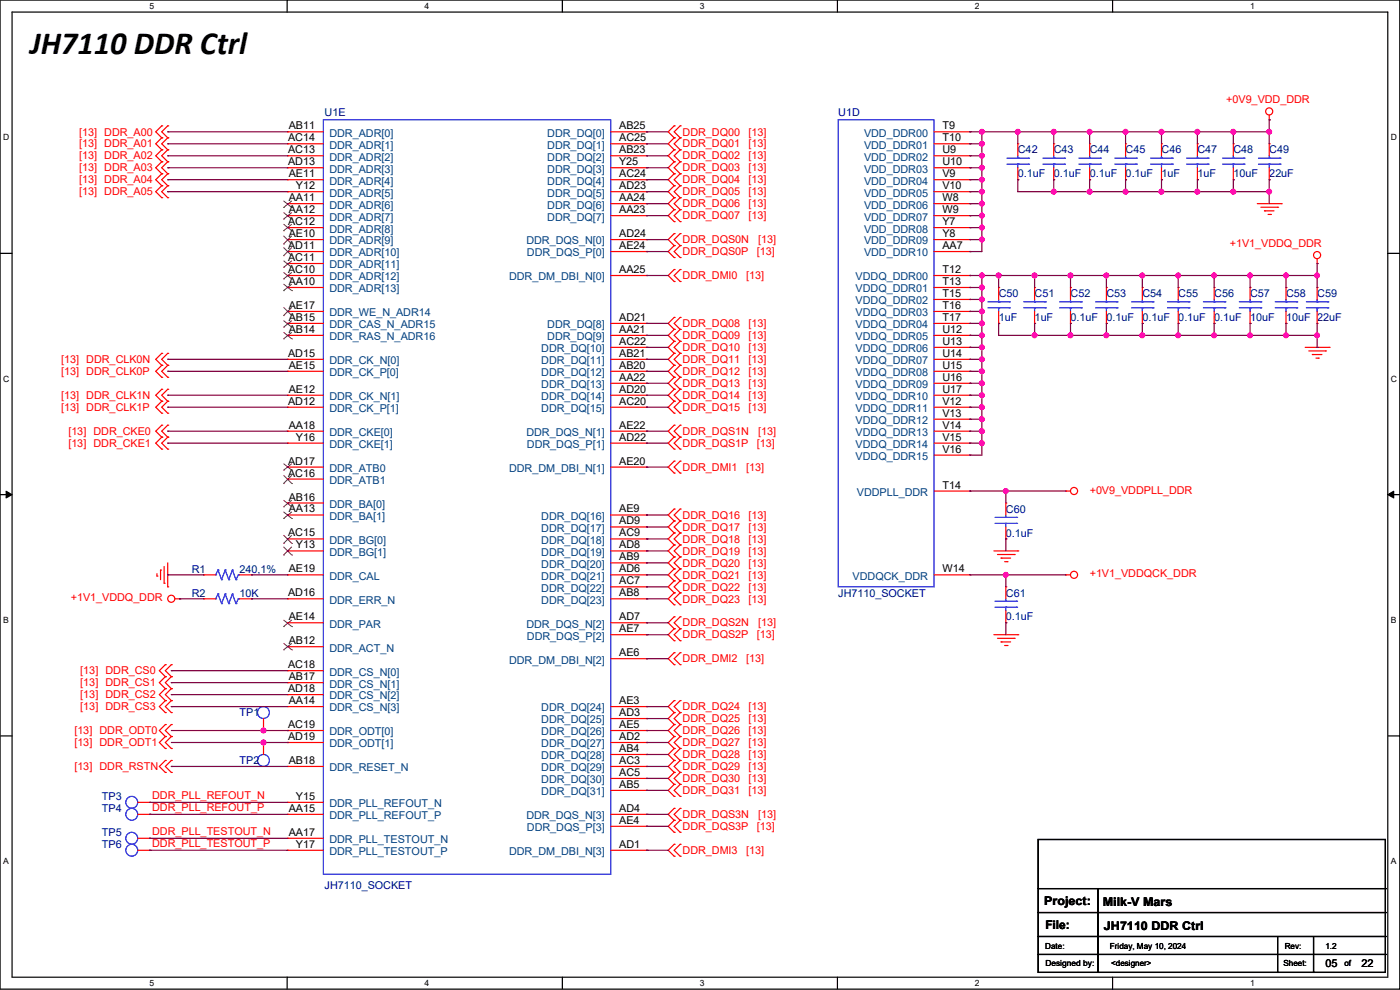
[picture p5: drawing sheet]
<svg xmlns="http://www.w3.org/2000/svg" width="297mm" height="210mm" viewBox="0 0 297 210" stroke-linecap="round" stroke-linejoin="round" font-family="sans-serif">
<path d="M0 0h296.9v209.8h-296.9zM2.6 2.6h291.8v204.7h-291.8z" fill="none" stroke="#000" stroke-width=".25"/>
<g fill="#fff">
<path d="M31.7 .3h1v2h-1z"/>
<path d="M31.7 207.5h1v2.1h-1z"/>
</g>
<path d="M60.9 0v2.6M60.9 207.3v2.5" fill="none" stroke="#000" stroke-width=".25"/>
<g fill="#fff">
<path d="M90.1 .3h1v2h-1z"/>
<path d="M90.1 207.5h1v2.1h-1z"/>
</g>
<path d="M119.3 0v2.6M119.3 207.3v2.5" fill="none" stroke="#000" stroke-width=".25"/>
<g fill="#fff">
<path d="M148.5 .3h1v2h-1z"/>
<path d="M148.5 207.5h1v2.1h-1z"/>
</g>
<path d="M177.7 0v2.6M177.7 207.3v2.5" fill="none" stroke="#000" stroke-width=".25"/>
<g fill="#fff">
<path d="M206.8 .3h1v2h-1z"/>
<path d="M206.8 207.5h1v2.1h-1z"/>
</g>
<path d="M236 0v2.6M236 207.3v2.5" fill="none" stroke="#000" stroke-width=".25"/>
<g fill="#fff">
<path d="M265.2 .3h1v2h-1z"/>
<path d="M265.2 207.5h1v2.1h-1z"/>
<path d="M.7 28.2h1.2v2h-1.2z"/>
<path d="M295 28.2h1.3v2h-1.3z"/>
<path d="M.7 79.3h1.2v2.1h-1.2z"/>
<path d="M295 79.3h1.3v2.1h-1.3z"/>
</g>
<path d="M0 53.7h2.6M294.4 53.7h2.5" fill="none" stroke="#000" stroke-width=".25"/>
<g fill="#fff">
<path d="M.7 130.5h1.2v2h-1.2z"/>
<path d="M295 130.5h1.2v2h-1.2z"/>
</g>
<path d="M0 104.9h2.6M294.4 104.9h2.5" fill="none" stroke="#000" stroke-width=".25"/>
<path d="M1.3 104.2l1.3 .7-1.3 .7zM294.4 104.9l1.3-.7v1.4z" fill="#000" stroke="#000" stroke-width=".21"/>
<g fill="#fff">
<path d="M.7 181.7h1.2v2h-1.2z"/>
<path d="M295 181.7h1.2v2h-1.2z"/>
</g>
<g fill="none" stroke="#000" stroke-width=".25">
<path d="M0 156.1h2.6M294.4 156.1h2.5M220.2 178.1h73.7v28.2h-73.7zM220.2 188.5h73.7M220.2 193.6h73.7M220.2 198.6h73.7M232.9 188.5v17.8M271 198.6v7.7M278.7 198.6v7.7M293.9 188.5h.1M293.9 193.6h.1M293.9 198.6h.1"/>
<path d="M220.2 202.5h73.7M232.9 206.3h.1M271 206.3h.1M278.7 206.3h.1M293.9 202.5h.1"/>
</g>
<g fill="none" stroke="#f00" stroke-width=".25">
<path d="M34.3 29.2h.1M34.3 31.8h.1M34.3 26.7h.1M34.3 34.3h.1M34.3 36.9h.1M34.3 39.4h.1M34.3 29.2l-1.3 1.3 1.3 1.3M34.3 26.7l-1.3 1.3 1.3 1.2M34.3 31.8l-1.3 1.2 1.3 1.3M34.3 36.9l-1.3 1.2 1.3 1.3M34.3 34.3l-1.3 1.3 1.3 1.3M34.3 39.4l-1.3 1.3 1.3 1.2"/>
<path d="M35.6 29.2h.1M35.6 31.8h.1M35.6 26.7h.1M35.6 34.3h.1M35.6 36.9h.1M35.6 39.4h.1M35.6 29.2l-1.3 1.3 1.3 1.3M35.6 26.7l-1.3 1.3 1.3 1.2M35.6 31.8l-1.3 1.2 1.3 1.3M35.6 36.9l-1.3 1.2 1.3 1.3M35.6 34.3l-1.3 1.3 1.3 1.3M35.6 39.4l-1.3 1.3 1.3 1.2"/>
<path d="M61 28h.1M61 33h.1M61 30.5h.1M61 35.6h.1M61 38.1h.1M61 28h7.6M61 33h7.6M61 30.5h7.6M61 35.6h7.6M61 38.1h7.6M129.6 28h7.6M129.6 33h7.6"/>
<path d="M129.6 30.5h7.6M129.6 35.6h7.6M129.6 38.1h7.6M137.2 35.6h.1M137.2 33h.1M137.2 28h.1M137.2 38.1h.1M137.2 30.5h.1M143 26.7h.1M143 29.2h.1M143 31.8h.1M143 34.3h.1"/>
<path d="M143 36.9h.1M143 39.4h.1M143 26.7l-1.2 1.3 1.2 1.2M143 29.2l-1.2 1.3 1.2 1.3M143 31.8l-1.2 1.2 1.2 1.3M143 34.3l-1.2 1.3 1.2 1.3M143 36.9l-1.2 1.2 1.2 1.3M143 39.4l-1.2 1.3 1.2 1.2M144.3 29.2h.1M144.3 26.7h.1M144.3 31.8h.1M144.3 34.3h.1"/>
<path d="M144.3 36.9h.1M144.3 39.4h.1M144.3 26.7l-1.3 1.3 1.3 1.2M144.3 29.2l-1.3 1.3 1.3 1.3M144.3 31.8l-1.3 1.2 1.3 1.3M144.3 34.3l-1.3 1.3 1.3 1.3M144.3 36.9l-1.3 1.2 1.3 1.3M144.3 39.4l-1.3 1.3 1.3 1.2M198.1 28h7.7M198.1 33h7.7M198.1 30.5h7.7M198.1 35.6h7.7"/>
<path d="M198.1 38.1h7.7M205.8 28h.1M205.8 30.5h.1M205.8 33h.1M205.8 35.6h.1M205.8 38.1h.1M215.9 30.5h.1M215.9 38.1h.1M215.9 30.5v2.5M215.9 35.6v2.5M223.5 30.5h.1M223.5 38.1h.1"/>
<path d="M223.5 30.5v2.5M223.5 35.6v2.5M231.2 30.5h.1M231.2 38.1h.1M231.2 30.5v2.5M231.2 35.6v2.5M238.8 30.5h.1M238.8 38.1h.1M238.8 30.5v2.5M238.8 35.6v2.5M246.4 30.5h.1M246.4 38.1h.1"/>
<path d="M246.4 30.5v2.5M246.4 35.6v2.5M254 30.5h.1M254 38.1h.1M254 30.5v2.5M254 35.6v2.5M261.6 30.5h.1M261.6 38.1h.1M261.6 30.5v2.5M261.6 35.6v2.5M269.3 25.4h.1M269.3 30.5h.1"/>
<path d="M269.3 38.1h.1M269.3 24.4v1M269.3 30.5v2.5M269.3 35.6v2.5M34.3 41.9h.1M35.6 41.9h.1M61 40.7h.1M61 43.2h.1M61 45.7h.1M61 58.4h.1M61 55.9h.1M61 48.3h.1"/>
<path d="M61 53.4h.1M61 50.8h.1M61 43.2h7.6M61 40.7h7.6M61 45.7h7.6M61 58.4h7.6M61 55.9h7.6M61 48.3h7.6M61 53.4h7.6M61 50.8h7.6M129.6 43.2h7.6M129.6 40.7h7.6"/>
<path d="M129.6 45.7h7.6M129.6 58.4h7.6M129.6 53.4h7.6M129.6 50.8h7.6M137.2 45.7h.1M137.2 43.2h.1M137.2 58.4h.1M137.2 40.7h.1M137.2 50.8h.1M137.2 53.4h.1M143 41.9h.1M143 44.5h.1"/>
<path d="M143 47h.1M143 49.6h.1M143 52.1h.1M143 54.6h.1M143 57.2h.1M143 59.7h.1M143 41.9l-1.2 1.3 1.2 1.3M143 44.5l-1.2 1.2 1.2 1.3M143 49.6l-1.2 1.2 1.2 1.3M143 52.1l-1.2 1.3 1.2 1.2M143 57.2l-1.2 1.2 1.2 1.3M144.3 41.9h.1"/>
<path d="M144.3 44.5h.1M144.3 47h.1M144.3 52.1h.1M144.3 49.6h.1M144.3 54.6h.1M144.3 59.7h.1M144.3 57.2h.1M144.3 41.9l-1.3 1.3 1.3 1.3M144.3 44.5l-1.3 1.2 1.3 1.3M144.3 49.6l-1.3 1.2 1.3 1.3M144.3 52.1l-1.3 1.3 1.3 1.2M144.3 57.2l-1.3 1.2 1.3 1.3"/>
<path d="M198.1 43.2h7.7M198.1 40.7h7.7M198.1 45.7h7.7M198.1 58.4h7.7M198.1 48.3h7.7M198.1 53.4h7.7M198.1 50.8h7.7M205.8 40.7h.1M205.8 43.2h.1M205.8 45.7h.1M205.8 48.3h.1M205.8 50.8h.1"/>
<path d="M205.8 53.4h.1M205.8 58.4h.1M266.7 43.2h5.1M267.5 44h3.5M268.2 44.7h.1M268.2 44.7h2.1M269 45.5h.5M269.5 45.5h.1M271 44h.1M271.8 43.2h.1M279.4 55.9h.1M279.4 54.9v1"/>
<path d="M34.3 77.5h.1M34.3 75h.1M34.3 77.5l-1.3 1.3 1.3 1.2M34.3 75l-1.3 1.2 1.3 1.3M35.6 77.5h.1M35.6 75h.1M35.6 77.5l-1.3 1.3 1.3 1.2M35.6 75l-1.3 1.2 1.3 1.3M61 61h.1M61 71.1h.1M61 68.6h.1M61 76.2h.1"/>
<path d="M61 78.8h.1M61 66.1h.1M61 61h7.6M61 71.1h7.6M61 68.6h7.6M61 76.2h7.6M61 78.8h7.6M61 66.1h7.6M129.6 73.7h7.6M129.6 71.1h7.6M129.6 68.6h7.6M129.6 76.2h7.6"/>
<path d="M129.6 78.8h7.6M137.2 71.1h.1M137.2 78.8h.1M137.2 76.2h.1M137.2 73.7h.1M137.2 68.6h.1M143 67.3h.1M143 69.9h.1M143 72.4h.1M143 75h.1M143 77.5h.1M143 67.3l-1.2 1.3 1.2 1.3"/>
<path d="M143 69.9l-1.2 1.2 1.2 1.3M143 72.4l-1.2 1.3 1.2 1.3M143 75l-1.2 1.2 1.2 1.3M143 77.5l-1.2 1.3 1.2 1.2M144.3 69.9h.1M144.3 67.3h.1M144.3 72.4h.1M144.3 75h.1M144.3 77.5h.1M144.3 67.3l-1.3 1.3 1.3 1.3M144.3 69.9l-1.3 1.2 1.3 1.3M144.3 72.4l-1.3 1.3 1.3 1.3"/>
<path d="M144.3 75l-1.3 1.2 1.3 1.3M144.3 77.5l-1.3 1.3 1.3 1.2M198.1 73.7h7.7M198.1 61h7.7M198.1 71.1h7.7M198.1 68.6h7.7M198.1 76.2h7.7M198.1 78.8h7.7M198.1 66.1h7.7M198.1 63.5h7.7M205.8 61h.1M205.8 63.5h.1"/>
<path d="M205.8 66.1h.1M205.8 68.6h.1M205.8 71.1h.1M205.8 73.7h.1M205.8 76.2h.1M205.8 78.8h.1M211.9 61h.1M211.9 68.6h.1M211.9 61v2.5M211.9 66.1v2.5M219.5 61h.1M219.5 68.6h.1"/>
<path d="M219.5 61v2.5M219.5 66.1v2.5M227.1 61h.1M227.1 68.6h.1M227.1 61v2.5M227.1 66.1v2.5M234.7 61h.1M234.7 68.6h.1M234.7 61v2.5M234.7 66.1v2.5M242.3 61h.1M242.3 68.6h.1"/>
<path d="M242.3 61v2.5M242.3 66.1v2.5M250 61h.1M250 68.6h.1M250 61v2.5M250 66.1v2.5M257.6 61h.1M257.6 68.6h.1M257.6 61v2.5M257.6 66.1v2.5M265.2 61h.1M265.2 68.6h.1"/>
<path d="M265.2 61v2.5M265.2 66.1v2.5M272.8 61h.1M272.8 68.6h.1M272.8 61v2.5M272.8 66.1v2.5M276.9 73.7h5.1M277.6 74.4h3.6M278.4 75.2h.1M278.4 75.2h2M279.2 76h.5M279.4 61h.1"/>
<path d="M279.4 68.6h.1M279.4 61v2.5M279.4 66.1v2.5M279.7 76h.1M281.2 74.4h.1M282 73.7h.1M34.3 90.2h.1M34.3 92.7h.1M34.3 95.3h.1M34.3 80h.1M34.3 85.1h.1M34.3 87.7h.1"/>
<path d="M34.3 82.6h.1M34.3 90.2l-1.3 1.3 1.3 1.2M34.3 92.7l-1.3 1.3 1.3 1.3M34.3 85.1l-1.3 1.3 1.3 1.3M34.3 82.6l-1.3 1.2 1.3 1.3M35.6 90.2h.1M35.6 92.7h.1M35.6 95.3h.1M35.6 80h.1M35.6 85.1h.1M35.6 87.7h.1M35.6 82.6h.1"/>
<path d="M35.6 90.2l-1.3 1.3 1.3 1.2M35.6 92.7l-1.3 1.3 1.3 1.3M35.6 85.1l-1.3 1.3 1.3 1.3M35.6 82.6l-1.3 1.2 1.3 1.3M61 94h.1M61 91.5h.1M61 86.4h.1M61 99.1h.1M61 83.8h.1M61 94h7.6M61 91.5h7.6M61 86.4h7.6"/>
<path d="M61 99.1h7.6M61 83.8h7.6M129.6 94h7.6M129.6 91.5h7.6M129.6 86.4h7.6M129.6 99.1h7.6M129.6 83.8h7.6M129.6 81.3h7.6M137.2 81.3h.1M137.2 86.4h.1M137.2 83.8h.1M137.2 94h.1"/>
<path d="M137.2 99.1h.1M137.2 91.5h.1M143 80h.1M143 82.6h.1M143 85.1h.1M143 87.7h.1M143 90.2h.1M143 92.7h.1M143 95.3h.1M143 97.8h.1M143 80l-1.2 1.3 1.2 1.3M143 82.6l-1.2 1.2 1.2 1.3"/>
<path d="M143 85.1l-1.2 1.3 1.2 1.3M143 90.2l-1.2 1.3 1.2 1.2M143 92.7l-1.2 1.3 1.2 1.3M143 97.8l-1.2 1.3 1.2 1.3M144.3 80h.1M144.3 82.6h.1M144.3 85.1h.1M144.3 87.7h.1M144.3 92.7h.1M144.3 90.2h.1M144.3 95.3h.1M144.3 97.8h.1"/>
<path d="M144.3 80l-1.3 1.3 1.3 1.3M144.3 82.6l-1.3 1.2 1.3 1.3M144.3 85.1l-1.3 1.3 1.3 1.3M144.3 90.2l-1.3 1.3 1.3 1.2M144.3 92.7l-1.3 1.3 1.3 1.3M144.3 97.8l-1.3 1.3 1.3 1.3M198.1 94h7.7M198.1 91.5h7.7M198.1 86.4h7.7M198.1 83.8h7.7M198.1 81.3h7.7M198.1 88.9h7.7"/>
<path d="M198.1 96.5h7.7M205.8 81.3h.1M205.8 83.8h.1M205.8 86.4h.1M205.8 88.9h.1M205.8 91.5h.1M205.8 94h.1M205.8 96.5h.1M35.6 119.4v5.1M61 116.9h.1M61 109.2h.1M61 106.7h.1"/>
<path d="M61 114.3h.1M61 101.6h.1M61 116.9h7.6M61 109.2h7.6M61 106.7h7.6M61 114.3h7.6M61 101.6h7.6M129.6 116.9h7.6M129.6 109.2h7.6M129.6 114.3h7.6M129.6 119.4h7.6M129.6 111.8h7.6"/>
<path d="M137.2 119.4h.1M137.2 114.3h.1M137.2 116.9h.1M137.2 111.8h.1M137.2 109.2h.1M143 108h.1M143 110.5h.1M143 113.1h.1M143 115.6h.1M143 118.1h.1M143 100.4h.1M143 108l-1.2 1.2 1.2 1.3"/>
<path d="M143 110.5l-1.2 1.3 1.2 1.3M143 113.1l-1.2 1.2 1.2 1.3M143 115.6l-1.2 1.3 1.2 1.2M143 118.1l-1.2 1.3 1.2 1.3M144.3 110.5h.1M144.3 108h.1M144.3 113.1h.1M144.3 115.6h.1M144.3 118.1h.1M144.3 100.4h.1M144.3 108l-1.3 1.2 1.3 1.3M144.3 110.5l-1.3 1.3 1.3 1.3"/>
<path d="M144.3 113.1l-1.3 1.2 1.3 1.3M144.3 115.6l-1.3 1.3 1.3 1.2M144.3 118.1l-1.3 1.3 1.3 1.3M198.1 104.2h7.7M205.8 104.2h.1M210.8 116.9h5.1M211.6 117.6h3.6M212.4 118.4h.1M212.4 118.4h2M213.1 119.1h.5M213.4 106.7h.1M213.4 114.3h.1"/>
<path d="M213.4 106.7v2.5M213.4 111.8v2.5M213.6 119.1h.1M215.2 117.6h.1M215.9 116.9h.1M226.1 104.2h.1M226.1 104.2h1M33.3 122.2h.1M33.3 121.7v.5M34.1 120.9h.1M34.1 120.9v2.1M34.8 123.7h.1"/>
<path d="M34.8 120.2v3.5M35.6 124.5h.1M37.1 127h1M38.1 127h.1M43.2 127h.1M43.2 121.9h.1M43.2 127h2.5M43.2 121.9h2.5M50.8 127h2.6M50.8 121.9h2.6M53.4 127h.1M53.4 121.9h.1"/>
<path d="M61 137.2h.1M61 127h.1M61 132.1h.1M61 121.9h.1M61 127h7.6M61 121.9h7.6M61 137.2h7.6M61 132.1h7.6M129.6 127h7.6M129.6 134.6h7.6M129.6 121.9h7.6M129.6 132.1h7.6"/>
<path d="M129.6 124.5h7.6M129.6 139.7h7.6M137.2 127h.1M137.2 124.5h.1M137.2 121.9h.1M137.2 132.1h.1M137.2 139.7h.1M137.2 134.6h.1M143 120.7h.1M143 123.2h.1M143 125.8h.1M143 128.3h.1"/>
<path d="M143 130.8h.1M143 133.4h.1M143 135.9h.1M143 138.5h.1M143 120.7l-1.2 1.2 1.2 1.3M143 123.2l-1.2 1.3 1.2 1.3M143 125.8l-1.2 1.2 1.2 1.3M143 130.8l-1.2 1.3 1.2 1.3M143 133.4l-1.2 1.2 1.2 1.3M143 138.5l-1.2 1.2 1.2 1.3M144.3 120.7h.1M144.3 123.2h.1"/>
<path d="M144.3 125.8h.1M144.3 128.3h.1M144.3 133.4h.1M144.3 130.8h.1M144.3 135.9h.1M144.3 138.5h.1M144.3 120.7l-1.3 1.2 1.3 1.3M144.3 123.2l-1.3 1.3 1.3 1.3M144.3 125.8l-1.3 1.2 1.3 1.3M144.3 130.8l-1.3 1.3 1.3 1.3M144.3 133.4l-1.3 1.2 1.3 1.3M144.3 138.5l-1.3 1.2 1.3 1.3"/>
<path d="M198.1 121.9h7.7M205.8 121.9h.1M210.8 134.6h5.1M211.6 135.4h3.6M212.4 136.2h.1M212.4 136.2h2M213.1 136.9h.5M213.4 124.5h.1M213.4 132.1h.1M213.4 124.5v2.5M213.4 129.6v2.5M213.6 136.9h.1"/>
<path d="M215.2 135.4h.1M215.9 134.6h.1M226.1 121.9h.1M226.1 121.9h1M35.1 141h.1M35.1 143.5h.1M35.1 153.7h.1M35.1 156.2h.1M35.1 146.1h.1M35.1 158.8h.1M35.1 148.6h.1M35.1 151.2h.1"/>
<path d="M35.1 146.1l-1.3 1.2 1.3 1.3M35.1 148.6l-1.3 1.3 1.3 1.3M35.1 141l-1.3 1.3 1.3 1.2M35.1 153.7l-1.3 1.3 1.3 1.2M35.1 143.5l-1.3 1.3 1.3 1.3M35.1 156.2l-1.3 1.3 1.3 1.3M36.3 141h.1M36.3 143.5h.1M36.3 153.7h.1M36.3 156.2h.1M36.3 146.1h.1M36.3 158.8h.1"/>
<path d="M36.3 148.6h.1M36.3 151.2h.1M36.3 143.5l-1.2 1.3 1.2 1.3M36.3 146.1l-1.2 1.2 1.2 1.3M36.3 148.6l-1.2 1.3 1.2 1.3M36.3 141l-1.2 1.3 1.2 1.2M36.3 153.7l-1.2 1.3 1.2 1.2M36.3 156.2l-1.2 1.3 1.2 1.3M55.9 155h.1M55.9 157.5h.1M55.9 152.4v2.6M55.9 157.5v2.5"/>
<path d="M61 149.9h.1M61 144.8h.1M61 142.3h.1M61 155h.1M61 147.3h.1M61 157.5h.1M61 149.9h7.6M61 144.8h7.6M61 142.3h7.6M61 155h7.6M61 147.3h7.6M61 157.5h7.6"/>
<path d="M129.6 149.9h7.6M129.6 155h7.6M129.6 157.5h7.6M129.6 152.4h7.6M137.2 157.5h.1M137.2 152.4h.1M137.2 149.9h.1M137.2 155h.1M143 148.6h.1M143 151.2h.1M143 153.7h.1M143 156.2h.1"/>
<path d="M143 158.8h.1M143 141h.1M143 148.6l-1.2 1.3 1.2 1.3M143 151.2l-1.2 1.2 1.2 1.3M143 153.7l-1.2 1.3 1.2 1.2M143 156.2l-1.2 1.3 1.2 1.3M143 158.8l-1.2 1.2 1.2 1.3M144.3 151.2h.1M144.3 148.6h.1M144.3 153.7h.1M144.3 156.2h.1M144.3 158.8h.1"/>
<path d="M144.3 141h.1M144.3 148.6l-1.3 1.3 1.3 1.3M144.3 151.2l-1.3 1.2 1.3 1.3M144.3 153.7l-1.3 1.3 1.3 1.2M144.3 156.2l-1.3 1.3 1.3 1.3M144.3 158.8l-1.3 1.2 1.3 1.3M29.2 177.8h2.6M29.2 170.2h2.6M29.2 172.7h2.6M31.8 177.8h.1M31.8 172.7h.1M31.8 170.2h.1"/>
<path d="M35.1 161.3h.1M35.1 163.9h.1M35.1 161.3l-1.3 1.3 1.3 1.3M36.3 161.3h.1M36.3 163.9h.1M36.3 161.3l-1.2 1.3 1.2 1.3M61 170.2h.1M61 172.7h.1M61 177.8h.1M61 162.6h.1M61 177.8h7.6M61 170.2h7.6"/>
<path d="M61 172.7h7.6M61 162.6h7.6M129.6 172.7h7.6M129.6 162.6h7.6M129.6 160h7.6M129.6 167.7h7.6M129.6 165.1h7.6M129.6 175.3h7.6M137.2 160h.1M137.2 167.7h.1M137.2 162.6h.1M137.2 165.1h.1"/>
<path d="M137.2 172.7h.1M137.2 175.3h.1M143 161.3h.1M143 163.9h.1M143 166.4h.1M143 168.9h.1M143 171.5h.1M143 174h.1M143 176.6h.1M143 179.1h.1M143 161.3l-1.2 1.3 1.2 1.3M143 163.9l-1.2 1.2 1.2 1.3"/>
<path d="M143 166.4l-1.2 1.3 1.2 1.2M143 171.5l-1.2 1.2 1.2 1.3M143 174l-1.2 1.3 1.2 1.3M143 179.1l-1.2 1.3 1.2 1.2M144.3 161.3h.1M144.3 163.9h.1M144.3 166.4h.1M144.3 168.9h.1M144.3 174h.1M144.3 171.5h.1M144.3 176.6h.1M144.3 179.1h.1"/>
<path d="M144.3 161.3l-1.3 1.3 1.3 1.3M144.3 163.9l-1.3 1.2 1.3 1.3M144.3 166.4l-1.3 1.3 1.3 1.2M144.3 171.5l-1.3 1.2 1.3 1.3M144.3 174l-1.3 1.3 1.3 1.3M144.3 179.1l-1.3 1.3 1.3 1.2M29.2 180.4h2.6M31.8 180.4h.1M61 180.4h.1M61 180.4h7.6M129.6 180.4h7.6M137.2 180.4h.1"/>
<path d="M143 181.6h.1M144.3 181.6h.1"/>
<circle cx="269.3" cy="23.6" r=".75"/>
<circle cx="279.4" cy="54.1" r=".75"/>
<circle cx="227.8" cy="104.2" r=".75"/>
<circle cx="36.3" cy="127" r=".75"/>
<circle cx="227.8" cy="121.9" r=".75"/>
</g>
<g fill="none" stroke="#00f" stroke-width=".25">
<path d="M68.6 25.4h61v160h-61zM177.8 25.4h20.3v99.1h-20.3zM213.6 34.8h4.6M213.6 33.5h4.6M215.9 33.5h.1M215.9 34.8h.1M215.9 33v.5M215.9 34.8v.8M218.2 34.8h.1M218.2 33.5h.1M221.3 34.8h4.5M221.3 33.5h4.5"/>
<path d="M223.5 33.5h.1M223.5 34.8h.1M223.5 33v.5M223.5 34.8v.8M225.8 34.8h.1M225.8 33.5h.1M228.9 34.8h4.5M228.9 33.5h4.5M231.2 33.5h.1M231.2 34.8h.1M231.2 33v.5M231.2 34.8v.8"/>
<path d="M233.4 34.8h.1M233.4 33.5h.1M236.5 34.8h4.6M236.5 33.5h4.6M238.8 33.5h.1M238.8 34.8h.1M238.8 33v.5M238.8 34.8v.8M241.1 34.8h.1M241.1 33.5h.1M244.1 34.8h4.6M244.1 33.5h4.6"/>
<path d="M246.4 33.5h.1M246.4 34.8h.1M246.4 33v.5M246.4 34.8v.8M248.7 34.8h.1M248.7 33.5h.1M251.7 34.8h4.6M251.7 33.5h4.6M254 33.5h.1M254 34.8h.1M254 33v.5M254 34.8v.8"/>
<path d="M256.3 34.8h.1M256.3 33.5h.1M259.4 34.8h4.5M259.4 33.5h4.5M261.6 33.5h.1M261.6 34.8h.1M261.6 33v.5M261.6 34.8v.8M263.9 34.8h.1M263.9 33.5h.1M267 34.8h4.5M267 33.5h4.5"/>
<path d="M269.3 33.5h.1M269.3 34.8h.1M269.3 33v.5M269.3 34.8v.8M271.5 34.8h.1M271.5 33.5h.1M209.6 65.3h4.5M209.6 64h4.5M211.9 64h.1M211.9 65.3h.1M211.9 63.5v.5M211.9 65.3v.8"/>
<path d="M214.1 65.3h.1M214.1 64h.1M217.2 65.3h4.6M217.2 64h4.6M219.5 64h.1M219.5 65.3h.1M219.5 63.5v.5M219.5 65.3v.8M221.8 65.3h.1M221.8 64h.1M224.8 65.3h4.6M224.8 64h4.6"/>
<path d="M227.1 64h.1M227.1 65.3h.1M227.1 63.5v.5M227.1 65.3v.8M229.4 65.3h.1M229.4 64h.1M232.4 65.3h4.6M232.4 64h4.6M234.7 64h.1M234.7 65.3h.1M234.7 63.5v.5M234.7 65.3v.8"/>
<path d="M237 65.3h.1M237 64h.1M240.1 65.3h4.5M240.1 64h4.5M242.3 64h.1M242.3 65.3h.1M242.3 63.5v.5M242.3 65.3v.8M244.6 65.3h.1M244.6 64h.1M247.7 65.3h4.5M247.7 64h4.5"/>
<path d="M250 64h.1M250 65.3h.1M250 63.5v.5M250 65.3v.8M252.2 65.3h.1M252.2 64h.1M255.3 65.3h4.6M255.3 64h4.6M257.6 64h.1M257.6 65.3h.1M257.6 63.5v.5M257.6 65.3v.8"/>
<path d="M259.9 65.3h.1M259.9 64h.1M262.9 65.3h4.6M262.9 64h4.6M265.2 64h.1M265.2 65.3h.1M265.2 63.5v.5M265.2 65.3v.8M267.5 65.3h.1M267.5 64h.1M270.5 65.3h4.6M270.5 64h4.6"/>
<path d="M272.8 64h.1M272.8 65.3h.1M272.8 63.5v.5M272.8 65.3v.8M275.1 65.3h.1M275.1 64h.1M277.1 65.3h4.6M277.1 64h4.6M279.4 64h.1M279.4 65.3h.1M279.4 63.5v.5M279.4 65.3v.8"/>
<path d="M281.7 65.3h.1M281.7 64h.1M211.1 111h4.6M211.1 109.7h4.6M213.4 109.7h.1M213.4 111h.1M213.4 109.2v.5M213.4 111v.8M215.7 111h.1M215.7 109.7h.1M45.7 127h.1M45.7 121.9h.1"/>
<path d="M46.2 126h.1M46.2 120.9h.1M46.2 126l.8 2M46.2 126l-.5 1M46.2 120.9l.8 2.1M46.2 120.9l-.5 1M47 128h.1M47 123h.1M47.8 126h.1M47.8 120.9h.1M47.8 126l.7 2M47.8 126l-.8 2"/>
<path d="M47.8 120.9l.7 2.1M47.8 120.9l-.8 2.1M48.5 128h.1M48.5 123h.1M49.3 126h.1M49.3 120.9h.1M49.3 126l.8 2M49.3 126l-.8 2M49.3 120.9l.8 2.1M49.3 120.9l-.8 2.1M50.1 128h.1M50.1 123h.1"/>
<path d="M50.6 127h.1M50.6 121.9h.1M50.6 127l-.5 1M50.6 127h.2M50.6 121.9l-.5 1.1M50.6 121.9h.2M211.1 128.8h4.6M211.1 127.5h4.6M213.4 127.5h.1M213.4 128.8h.1M213.4 127v.5M213.4 128.8v.8"/>
<path d="M215.7 128.8h.1M215.7 127.5h.1"/>
<circle cx="55.9" cy="151.1" r="1.26"/>
<circle cx="28" cy="172.7" r="1.26"/>
<circle cx="28" cy="177.8" r="1.26"/>
<circle cx="28" cy="170.2" r="1.26"/>
<circle cx="55.9" cy="161.3" r="1.26"/>
<circle cx="28" cy="180.4" r="1.26"/>
</g>
<g fill="none" stroke="#804000" stroke-width=".21">
<path d="M60.1 44h.1M60.1 46.5h.1M60.1 59.2h.1M60.1 56.7h.1M60.1 49h.1M60.1 54.2h.1M60.1 51.8h.1M60.1 42.6l1.8 1.4M60.1 45.1l1.8 1.4M60.1 57.8l1.8 1.4M60.1 55.3l1.8 1.4M60.1 47.5l1.8 1.5"/>
<path d="M60.1 52.5l1.8 1.7M60.1 50l1.8 1.8M61.9 44h.1M61.9 46.5h.1M61.9 59.2h.1M61.9 56.7h.1M61.9 49h.1M61.9 54.2h.1M61.9 51.8h.1M61.9 42.6l-1.8 1.4M61.9 45.1l-1.8 1.4M61.9 57.8l-1.8 1.4"/>
<path d="M61.9 55.3l-1.8 1.4M61.9 47.5l-1.8 1.5M61.9 52.5l-1.8 1.7M61.9 50l-1.8 1.8M60.1 61.7h.1M60.1 71.9h.1M60.1 69.4h.1M60.1 66.9h.1M60.1 60.2l1.8 1.5M60.1 70.5l1.8 1.4M60.1 68l1.8 1.4M60.1 65.2l1.8 1.7"/>
<path d="M61.9 61.7h.1M61.9 71.9h.1M61.9 69.4h.1M61.9 66.9h.1M61.9 60.2l-1.8 1.5M61.9 70.5l-1.8 1.4M61.9 68l-1.8 1.4M61.9 65.2l-1.8 1.7M60.1 99.8h.1M60.1 98.3l1.8 1.5M61.9 99.8h.1M61.9 98.3l-1.8 1.5"/>
<path d="M60.1 117.7h.1M60.1 110h.1M60.1 107.5h.1M60.1 115.3h.1M60.1 102.6h.1M60.1 116l1.8 1.7M60.1 108.6l1.8 1.4M60.1 106.1l1.8 1.4M60.1 113.5l1.8 1.8M60.1 100.8l1.8 1.8M61.9 117.7h.1M61.9 110h.1"/>
<path d="M61.9 107.5h.1M61.9 115.3h.1M61.9 102.6h.1M61.9 116l-1.8 1.7M61.9 108.6l-1.8 1.4M61.9 106.1l-1.8 1.4M61.9 113.5l-1.8 1.8M61.9 100.8l-1.8 1.8M60.1 137.9h.1M60.1 132.9h.1M60.1 136.4l1.8 1.5M60.1 131.5l1.8 1.4"/>
<path d="M61.9 137.9h.1M61.9 132.9h.1M61.9 136.4l-1.8 1.5M61.9 131.5l-1.8 1.4"/>
</g>
<g fill="none" stroke="#800040" stroke-width=".25">
<path d="M35.6 28h.1M35.6 30.5h.1M35.6 33h.1M35.6 35.6h.1M35.6 38.1h.1M35.6 28h25.4M35.6 30.5h25.4M35.6 33h25.4M35.6 35.6h25.4M35.6 38.1h25.4M137.2 28h.1M137.2 30.5h.1"/>
<path d="M137.2 33h.1M137.2 35.6h.1M137.2 38.1h.1M137.2 28h4.6M137.2 30.5h4.6M137.2 33h4.6M137.2 35.6h4.6M137.2 38.1h4.6M205.8 28h.1M205.8 30.5h.1M205.8 35.6h.1M205.8 38.1h.1"/>
<path d="M205.8 33h.1M205.8 28h63.5M205.8 30.5h2.5M205.8 33h2.5M205.8 35.6h2.5M205.8 38.1h2.5M208.3 28h.1M208.3 30.5h.1M208.3 35.6h.1M208.3 38.1h.1M208.3 33h.1M208.3 28v25.4h-2.5"/>
<path d="M215.9 38.1h.1M215.9 28h.1M215.9 38.1v2.6h53.4M215.9 28v2.5M223.5 28h.1M223.5 38.1h.1M223.5 28v2.5M223.5 38.1v2.6M231.2 28h.1M231.2 38.1h.1M231.2 28v2.5M231.2 38.1v2.6"/>
<path d="M238.8 28h.1M238.8 38.1h.1M238.8 28v2.5M238.8 38.1v2.6M246.4 28h.1M246.4 38.1h.1M246.4 28v2.5M246.4 38.1v2.6M254 38.1h.1M254 28h.1M254 28v2.5M254 38.1v2.6"/>
<path d="M261.6 38.1h.1M261.6 28h.1M261.6 28v2.5M261.6 38.1v2.6M269.3 38.1h.1M269.3 25.4h.1M269.3 28h.1M269.3 25.4v5.1M269.3 38.1v5.1M35.6 40.7h.1M35.6 40.7h25.4M137.2 40.7h.1"/>
<path d="M137.2 43.2h.1M137.2 45.7h.1M137.2 50.8h.1M137.2 53.4h.1M137.2 58.4h.1M137.2 40.7h4.6M137.2 43.2h4.6M137.2 45.7h4.6M137.2 50.8h4.6M137.2 53.4h4.6M137.2 58.4h4.6M205.8 40.7h.1"/>
<path d="M205.8 43.2h.1M205.8 45.7h.1M205.8 48.3h.1M205.8 50.8h.1M205.8 53.4h.1M205.8 58.4h.1M205.8 40.7h2.5M205.8 43.2h2.5M205.8 45.7h2.5M205.8 50.8h2.5M205.8 58.4h73.6M205.8 48.3h2.5"/>
<path d="M208.3 40.7h.1M208.3 43.2h.1M208.3 45.7h.1M208.3 48.3h.1M208.3 50.8h.1M208.3 58.4h.1M208.3 58.4v38.1h-2.5M211.9 58.4h.1M211.9 58.4v2.6M219.5 58.4h.1M219.5 58.4v2.6M223.5 40.7h.1"/>
<path d="M227.1 58.4h.1M227.1 58.4v2.6M231.2 40.7h.1M234.7 58.4h.1M234.7 58.4v2.6M238.8 40.7h.1M242.3 58.4h.1M242.3 58.4v2.6M246.4 40.7h.1M250 58.4h.1M250 58.4v2.6M254 40.7h.1"/>
<path d="M257.6 58.4h.1M257.6 58.4v2.6M261.6 40.7h.1M265.2 58.4h.1M265.2 58.4v2.6M269.3 40.7h.1M272.8 58.4h.1M272.8 58.4v2.6M279.4 58.4h.1M279.4 55.9h.1M279.4 55.9v5.1M35.6 76.2h.1"/>
<path d="M35.6 78.8h.1M35.6 76.2h25.4M35.6 78.8h25.4M137.2 68.6h.1M137.2 71.1h.1M137.2 73.7h.1M137.2 76.2h.1M137.2 78.8h.1M137.2 68.6h4.6M137.2 71.1h4.6M137.2 73.7h4.6M137.2 76.2h4.6"/>
<path d="M137.2 78.8h4.6M205.8 61h.1M205.8 63.5h.1M205.8 66.1h.1M205.8 68.6h.1M205.8 71.1h.1M205.8 73.7h.1M205.8 76.2h.1M205.8 78.8h.1M205.8 68.6h2.5M205.8 71.1h2.5M205.8 73.7h2.5"/>
<path d="M205.8 76.2h2.5M205.8 78.8h2.5M205.8 61h2.5M205.8 63.5h2.5M205.8 66.1h2.5M208.3 61h.1M208.3 63.5h.1M208.3 66.1h.1M208.3 68.6h.1M208.3 71.1h.1M208.3 73.7h.1M208.3 76.2h.1"/>
<path d="M208.3 78.8h.1M211.9 68.6h.1M211.9 68.6v2.5h67.5M219.5 68.6h.1M219.5 71.1h.1M219.5 68.6v2.5M227.1 68.6h.1M227.1 71.1h.1M227.1 68.6v2.5M234.7 68.6h.1M234.7 71.1h.1M234.7 68.6v2.5"/>
<path d="M242.3 68.6h.1M242.3 71.1h.1M242.3 68.6v2.5M250 68.6h.1M250 71.1h.1M250 68.6v2.5M257.6 68.6h.1M257.6 71.1h.1M257.6 68.6v2.5M265.2 68.6h.1M265.2 71.1h.1M265.2 68.6v2.5"/>
<path d="M272.8 68.6h.1M272.8 71.1h.1M272.8 68.6v2.5M279.4 71.1h.1M279.4 73.7h.1M279.4 68.6v5.1M35.6 83.8h.1M35.6 86.4h.1M35.6 91.5h.1M35.6 94h.1M35.6 83.8h25.4M35.6 86.4h25.4"/>
<path d="M35.6 91.5h25.4M35.6 94h25.4M137.2 81.3h.1M137.2 83.8h.1M137.2 86.4h.1M137.2 91.5h.1M137.2 94h.1M137.2 99.1h.1M137.2 81.3h4.6M137.2 83.8h4.6M137.2 86.4h4.6M137.2 91.5h4.6"/>
<path d="M137.2 94h4.6M137.2 99.1h4.6M205.8 81.3h.1M205.8 83.8h.1M205.8 86.4h.1M205.8 88.9h.1M205.8 91.5h.1M205.8 94h.1M205.8 96.5h.1M205.8 81.3h2.5M205.8 83.8h2.5M205.8 86.4h2.5"/>
<path d="M205.8 91.5h2.5M205.8 94h2.5M205.8 88.9h2.5M208.3 81.3h.1M208.3 83.8h.1M208.3 86.4h.1M208.3 88.9h.1M208.3 91.5h.1M208.3 94h.1M137.2 109.2h.1M137.2 111.8h.1M137.2 114.3h.1"/>
<path d="M137.2 116.9h.1M137.2 119.4h.1M137.2 109.2h4.6M137.2 111.8h4.6M137.2 114.3h4.6M137.2 116.9h4.6M137.2 119.4h4.6M205.8 104.2h.1M205.8 104.2h20.3M213.4 114.3h.1M213.4 104.2h.1M213.4 104.2v2.5"/>
<path d="M213.4 114.3v2.6M35.6 121.9h.1M35.6 121.9h7.6M38.1 127h.1M38.1 127h5.1M53.4 121.9h.1M53.4 127h.1M53.4 121.9h7.6M53.4 127h7.6M137.2 121.9h.1M137.2 124.5h.1M137.2 127h.1"/>
<path d="M137.2 132.1h.1M137.2 134.6h.1M137.2 139.7h.1M137.2 121.9h4.6M137.2 124.5h4.6M137.2 127h4.6M137.2 132.1h4.6M137.2 134.6h4.6M137.2 139.7h4.6M205.8 121.9h.1M205.8 121.9h20.3M213.4 132.1h.1"/>
<path d="M213.4 121.9h.1M213.4 121.9v2.6M213.4 132.1v2.5M36.3 142.3h.1M36.3 144.8h.1M36.3 147.3h.1M36.3 149.9h.1M36.3 149.9h24.7M36.3 155h24.7M36.3 157.5h24.7M36.3 142.3h24.7M36.3 144.8h24.7"/>
<path d="M36.3 147.3h24.7M55.9 155h.1M55.9 157.5h.1M61 155h.1M61 157.5h.1M137.2 149.9h.1M137.2 152.4h.1M137.2 155h.1M137.2 157.5h.1M137.2 149.9h4.6M137.2 152.4h4.6M137.2 155h4.6"/>
<path d="M137.2 157.5h4.6M31.8 170.2h.1M31.8 172.7h.1M31.8 177.8h.1M31.8 172.7h29.2M31.8 170.2h29.2M31.8 177.8h29.2M36.3 162.6h.1M36.3 162.6h24.7M137.2 160h.1M137.2 162.6h.1M137.2 165.1h.1"/>
<path d="M137.2 167.7h.1M137.2 172.7h.1M137.2 175.3h.1M137.2 160h4.6M137.2 162.6h4.6M137.2 165.1h4.6M137.2 167.7h4.6M137.2 172.7h4.6M137.2 175.3h4.6M31.8 180.4h.1M31.8 180.4h29.2M137.2 180.4h.1"/>
<path d="M137.2 180.4h4.6"/>
</g>
<g fill="#f0f" stroke="#f0f" stroke-width=".25">
<circle cx="55.9" cy="155" r=".5"/>
<circle cx="55.9" cy="157.5" r=".5"/>
<circle cx="215.9" cy="28" r=".5"/>
<circle cx="238.8" cy="28" r=".5"/>
<circle cx="238.8" cy="40.7" r=".5"/>
<circle cx="231.2" cy="28" r=".5"/>
<circle cx="223.5" cy="28" r=".5"/>
<circle cx="246.4" cy="28" r=".5"/>
<circle cx="208.3" cy="30.5" r=".5"/>
<circle cx="208.3" cy="28" r=".5"/>
<circle cx="208.3" cy="38.1" r=".5"/>
<circle cx="208.3" cy="35.6" r=".5"/>
<circle cx="208.3" cy="45.7" r=".5"/>
<circle cx="208.3" cy="48.3" r=".5"/>
<circle cx="208.3" cy="58.4" r=".5"/>
<circle cx="208.3" cy="63.5" r=".5"/>
<circle cx="208.3" cy="61" r=".5"/>
<circle cx="208.3" cy="71.1" r=".5"/>
<circle cx="208.3" cy="68.6" r=".5"/>
<circle cx="208.3" cy="76.2" r=".5"/>
<circle cx="208.3" cy="73.7" r=".5"/>
<circle cx="208.3" cy="81.3" r=".5"/>
<circle cx="208.3" cy="78.8" r=".5"/>
<circle cx="208.3" cy="86.4" r=".5"/>
<circle cx="208.3" cy="83.8" r=".5"/>
<circle cx="208.3" cy="91.5" r=".5"/>
<circle cx="208.3" cy="88.9" r=".5"/>
<circle cx="208.3" cy="40.7" r=".5"/>
<circle cx="208.3" cy="43.2" r=".5"/>
<circle cx="208.3" cy="50.8" r=".5"/>
<circle cx="208.3" cy="66.1" r=".5"/>
<circle cx="208.3" cy="33" r=".5"/>
<circle cx="254" cy="28" r=".5"/>
<circle cx="269.3" cy="28" r=".5"/>
<circle cx="261.6" cy="28" r=".5"/>
<circle cx="272.8" cy="58.4" r=".5"/>
<circle cx="279.4" cy="58.4" r=".5"/>
<circle cx="265.2" cy="58.4" r=".5"/>
<circle cx="257.6" cy="58.4" r=".5"/>
<circle cx="211.8" cy="58.4" r=".5"/>
<circle cx="249.9" cy="58.4" r=".5"/>
<circle cx="227.1" cy="58.4" r=".5"/>
<circle cx="219.5" cy="58.4" r=".5"/>
<circle cx="249.9" cy="71.1" r=".5"/>
<circle cx="242.3" cy="71.1" r=".5"/>
<circle cx="242.3" cy="58.4" r=".5"/>
<circle cx="234.7" cy="58.4" r=".5"/>
<circle cx="213.4" cy="121.9" r=".5"/>
<circle cx="213.4" cy="104.2" r=".5"/>
<circle cx="208.3" cy="94" r=".5"/>
<circle cx="279.4" cy="71.1" r=".5"/>
<circle cx="219.5" cy="71.1" r=".5"/>
<circle cx="227.1" cy="71.1" r=".5"/>
<circle cx="234.7" cy="71.1" r=".5"/>
<circle cx="257.6" cy="71.1" r=".5"/>
<circle cx="265.2" cy="71.1" r=".5"/>
<circle cx="272.8" cy="71.1" r=".5"/>
<circle cx="223.5" cy="40.7" r=".5"/>
<circle cx="231.2" cy="40.7" r=".5"/>
<circle cx="246.4" cy="40.7" r=".5"/>
<circle cx="254" cy="40.7" r=".5"/>
<circle cx="261.6" cy="40.7" r=".5"/>
<circle cx="269.3" cy="40.7" r=".5"/>
</g>
<text font-size="6.9" x="6.4" y="11.4">JH7110 DDR Ctrl</text>
<g font-size="2.5">
<text x="221.5" y="191.9">Project:</text>
<text x="221.8" y="197">File:</text>
<text x="233.9" y="192.1">Milk-V Mars</text>
<text x="234.2" y="197.2">JH7110 DDR Ctrl</text>
</g>
<g font-size="2.3" fill="#f00">
<text x="260.1" y="21.9">+0V9_VDD_DDR</text>
<text x="16.8" y="28.7">[13] DDR_A00</text>
<text x="144.8" y="28.7">DDR_DQ00</text>
<text x="158.8" y="28.7">[13]</text>
<text x="16.8" y="31.3">[13] DDR_A01</text>
<text x="16.8" y="33.8">[13] DDR_A02</text>
<text x="144.8" y="31.3">DDR_DQ01</text>
<text x="144.8" y="33.8">DDR_DQ02</text>
<text x="158.8" y="31.3">[13]</text>
<text x="158.8" y="33.8">[13]</text>
<text x="16.8" y="38.9">[13] DDR_A04</text>
<text x="16.8" y="36.4">[13] DDR_A03</text>
<text x="16.8" y="41.4">[13] DDR_A05</text>
<text x="144.8" y="36.4">DDR_DQ03</text>
<text x="144.8" y="38.9">DDR_DQ04</text>
<text x="144.8" y="41.4">DDR_DQ05</text>
<text x="158.8" y="36.4">[13]</text>
<text x="158.8" y="38.9">[13]</text>
<text x="158.8" y="41.4">[13]</text>
<text x="144.8" y="44">DDR_DQ06</text>
<text x="144.8" y="46.5">DDR_DQ07</text>
<text x="158.8" y="44">[13]</text>
<text x="158.8" y="46.5">[13]</text>
<text x="144.8" y="51.6">DDR_DQS0N</text>
<text x="160.8" y="51.6">[13]</text>
<text x="260.9" y="52.4">+1V1_VDDQ_DDR</text>
<text x="144.8" y="54.1">DDR_DQS0P</text>
<text x="144.8" y="59.2">DDR_DMI0</text>
<text x="158.3" y="59.2">[13]</text>
<text x="160.6" y="54.1">[13]</text>
<text x="144.8" y="69.4">DDR_DQ08</text>
<text x="144.8" y="71.9">DDR_DQ09</text>
<text x="158.8" y="69.4">[13]</text>
<text x="158.8" y="71.9">[13]</text>
<text x="13" y="77">[13] DDR_CLK0N</text>
<text x="144.8" y="74.5">DDR_DQ10</text>
<text x="144.8" y="77">DDR_DQ11</text>
<text x="158.8" y="74.5">[13]</text>
<text x="158.8" y="77">[13]</text>
<text x="13" y="79.5">[13] DDR_CLK0P</text>
<text x="144.8" y="79.5">DDR_DQ12</text>
<text x="144.8" y="82.1">DDR_DQ13</text>
<text x="158.8" y="79.5">[13]</text>
<text x="158.8" y="82.1">[13]</text>
<text x="13" y="87.2">[13] DDR_CLK1P</text>
<text x="13" y="84.6">[13] DDR_CLK1N</text>
<text x="144.8" y="84.6">DDR_DQ14</text>
<text x="144.8" y="87.2">DDR_DQ15</text>
<text x="158.8" y="84.6">[13]</text>
<text x="158.8" y="87.2">[13]</text>
<text x="14.5" y="92.2">[13] DDR_CKE0</text>
<text x="14.5" y="94.8">[13] DDR_CKE1</text>
<text x="144.8" y="92.2">DDR_DQS1N</text>
<text x="144.8" y="94.8">DDR_DQS1P</text>
<text x="160.6" y="94.8">[13]</text>
<text x="160.8" y="92.2">[13]</text>
<text x="144.8" y="99.9">DDR_DMI1</text>
<text x="158.3" y="99.9">[13]</text>
<text x="231.2" y="104.7">+0V9_VDDPLL_DDR</text>
<text x="144.8" y="110">DDR_DQ16</text>
<text x="144.8" y="112.6">DDR_DQ17</text>
<text x="158.8" y="110">[13]</text>
<text x="158.8" y="112.6">[13]</text>
<text x="144.8" y="115.1">DDR_DQ18</text>
<text x="144.8" y="117.6">DDR_DQ19</text>
<text x="158.8" y="115.1">[13]</text>
<text x="158.8" y="117.6">[13]</text>
<text x="144.8" y="120.2">DDR_DQ20</text>
<text x="144.8" y="122.7">DDR_DQ21</text>
<text x="144.8" y="125.3">DDR_DQ22</text>
<text x="158.8" y="120.2">[13]</text>
<text x="158.8" y="122.7">[13]</text>
<text x="158.8" y="125.3">[13]</text>
<text x="231.2" y="122.5">+1V1_VDDQCK_DDR</text>
<text x="15" y="127.6">+1V1_VDDQ_DDR</text>
<text x="144.8" y="127.8">DDR_DQ23</text>
<text x="158.8" y="127.8">[13]</text>
<text x="144.8" y="132.9">DDR_DQS2N</text>
<text x="144.8" y="135.4">DDR_DQS2P</text>
<text x="160.6" y="135.4">[13]</text>
<text x="160.8" y="132.9">[13]</text>
<text x="17" y="143">[13] DDR_CS0</text>
<text x="144.8" y="140.5">DDR_DMI2</text>
<text x="158.3" y="140.5">[13]</text>
<text x="17" y="145.6">[13] DDR_CS1</text>
<text x="17" y="148.1">[13] DDR_CS2</text>
<text x="15.8" y="155.7">[13] DDR_ODT0</text>
<text x="17" y="150.7">[13] DDR_CS3</text>
<text x="144.8" y="150.7">DDR_DQ24</text>
<text x="144.8" y="153.2">DDR_DQ25</text>
<text x="144.8" y="155.7">DDR_DQ26</text>
<text x="158.8" y="150.7">[13]</text>
<text x="158.8" y="153.2">[13]</text>
<text x="158.8" y="155.7">[13]</text>
<text x="15.8" y="158.3">[13] DDR_ODT1</text>
<text x="144.8" y="158.3">DDR_DQ27</text>
<text x="144.8" y="160.8">DDR_DQ28</text>
<text x="158.8" y="158.3">[13]</text>
<text x="158.8" y="160.8">[13]</text>
<text x="15.8" y="163.4">[13] DDR_RSTN</text>
<text x="144.8" y="163.4">DDR_DQ29</text>
<text x="144.8" y="165.9">DDR_DQ30</text>
<text x="158.8" y="163.4">[13]</text>
<text x="158.8" y="165.9">[13]</text>
<text x="32.3" y="169.6">DDR_PLL_REFOUT_N</text>
<text x="32.3" y="172.1">DDR_PLL_REFOUT_P</text>
<text x="144.8" y="168.4">DDR_DQ31</text>
<text x="144.8" y="173.5">DDR_DQS3N</text>
<text x="158.8" y="168.4">[13]</text>
<text x="160.8" y="173.5">[13]</text>
<text x="32.3" y="177.2">DDR_PLL_TESTOUT_N</text>
<text x="32.3" y="179.7">DDR_PLL_TESTOUT_P</text>
<text x="144.8" y="176.1">DDR_DQS3P</text>
<text x="160.6" y="176.1">[13]</text>
<text x="144.8" y="181.1">DDR_DMI3</text>
<text x="158.3" y="181.1">[13]</text>
</g>
<g font-size="2.3">
<text x="61.1" y="30">AC14</text>
<text x="61.2" y="27.4">AB11</text>
<text x="131.3" y="27.4">AB25</text>
<text x="131.3" y="30">AC25</text>
<text x="199.9" y="27.4">T9</text>
<text x="199.9" y="30">T10</text>
<text x="61.1" y="32.5">AC13</text>
<text x="61.1" y="35.1">AD13</text>
<text x="131.3" y="35.1">Y25</text>
<text x="131.3" y="32.5">AB23</text>
<text x="199.9" y="32.5">U9</text>
<text x="199.9" y="35.1">U10</text>
<text x="61.2" y="37.6">AE11</text>
<text x="62.8" y="40.1">Y12</text>
<text x="131.3" y="37.6">AC24</text>
<text x="131.3" y="40.1">AD23</text>
<text x="199.9" y="37.6">V9</text>
<text x="199.9" y="40.1">V10</text>
<text x="61.1" y="47.8">AC12</text>
<text x="61.2" y="42.7">AA11</text>
<text x="61.2" y="45.2">AA12</text>
<text x="131.3" y="45.2">AA23</text>
<text x="131.3" y="42.7">AA24</text>
<text x="199.9" y="42.7">W8</text>
<text x="199.9" y="45.2">W9</text>
<text x="199.9" y="47.8">Y7</text>
<text x="61.1" y="52.8">AD11</text>
<text x="61.2" y="50.3">AE10</text>
<text x="131.3" y="50.3">AD24</text>
<text x="131.3" y="52.8">AE24</text>
<text x="199.9" y="50.3">Y8</text>
<text x="199.9" y="52.8">AA7</text>
<text x="61.1" y="57.9">AC10</text>
<text x="61.1" y="55.4">AC11</text>
<text x="131.3" y="57.9">AA25</text>
<text x="199.9" y="57.9">T12</text>
<text x="61.2" y="60.5">AA10</text>
<text x="61.2" y="65.5">AE17</text>
<text x="199.9" y="60.5">T13</text>
<text x="199.9" y="63">T15</text>
<text x="199.9" y="65.5">T16</text>
<text x="61.2" y="70.6">AB14</text>
<text x="61.2" y="68.1">AB15</text>
<text x="131.3" y="70.6">AA21</text>
<text x="131.3" y="68.1">AD21</text>
<text x="199.9" y="68.1">T17</text>
<text x="199.9" y="70.6">U12</text>
<text x="61.1" y="75.7">AD15</text>
<text x="131.3" y="75.7">AB21</text>
<text x="131.3" y="73.2">AC22</text>
<text x="199.9" y="73.2">U13</text>
<text x="199.9" y="75.7">U14</text>
<text x="61.2" y="83.3">AE12</text>
<text x="61.2" y="78.2">AE15</text>
<text x="131.3" y="80.8">AA22</text>
<text x="131.3" y="78.2">AB20</text>
<text x="131.3" y="83.3">AD20</text>
<text x="199.9" y="78.2">U15</text>
<text x="199.9" y="80.8">U16</text>
<text x="199.9" y="83.3">U17</text>
<text x="61.1" y="85.9">AD12</text>
<text x="131.3" y="85.9">AC20</text>
<text x="199.9" y="85.9">V12</text>
<text x="199.9" y="88.4">V13</text>
<text x="61.2" y="90.9">AA18</text>
<text x="62.8" y="93.5">Y16</text>
<text x="131.3" y="93.5">AD22</text>
<text x="131.3" y="90.9">AE22</text>
<text x="199.9" y="90.9">V14</text>
<text x="199.9" y="93.5">V15</text>
<text x="61.1" y="101.1">AC16</text>
<text x="61.1" y="98.6">AD17</text>
<text x="131.3" y="98.6">AE20</text>
<text x="199.9" y="96">V16</text>
<text x="61.2" y="106.2">AB16</text>
<text x="199.9" y="103.6">T14</text>
<text x="61.1" y="113.8">AC15</text>
<text x="61.2" y="108.7">AA13</text>
<text x="131.3" y="113.8">AC9</text>
<text x="131.3" y="111.3">AD9</text>
<text x="131.3" y="108.7">AE9</text>
<text x="62.8" y="116.3">Y13</text>
<text x="131.3" y="118.9">AB9</text>
<text x="131.3" y="116.3">AD8</text>
<text x="61.2" y="121.4">AE19</text>
<text x="131.3" y="124">AC7</text>
<text x="131.3" y="121.4">AD6</text>
<text x="199.9" y="121.4">W14</text>
<text x="61.1" y="126.5">AD16</text>
<text x="61.2" y="131.6">AE14</text>
<text x="131.3" y="126.5">AB8</text>
<text x="131.3" y="131.6">AD7</text>
<text x="61.2" y="136.7">AB12</text>
<text x="131.3" y="134.1">AE7</text>
<text x="61.1" y="141.7">AC18</text>
<text x="131.3" y="139.2">AE6</text>
<text x="61.1" y="146.8">AD18</text>
<text x="61.2" y="149.4">AA14</text>
<text x="61.2" y="144.3">AB17</text>
<text x="131.3" y="149.4">AE3</text>
<text x="61.1" y="154.4">AC19</text>
<text x="131.3" y="151.9">AD3</text>
<text x="131.3" y="154.4">AE5</text>
<text x="61.1" y="157">AD19</text>
<text x="131.3" y="159.5">AB4</text>
<text x="131.3" y="157">AD2</text>
<text x="61.2" y="162.1">AB18</text>
<text x="131.3" y="167.1">AB5</text>
<text x="131.3" y="162.1">AC3</text>
<text x="131.3" y="164.6">AC5</text>
<text x="61.2" y="172.2">AA15</text>
<text x="62.8" y="169.7">Y15</text>
<text x="131.3" y="172.2">AD4</text>
<text x="61.2" y="177.3">AA17</text>
<text x="62.8" y="179.8">Y17</text>
<text x="131.3" y="179.8">AD1</text>
<text x="131.3" y="174.8">AE4</text>
<text x="281.2" y="205">05</text>
<text x="288.8" y="205">22</text>
</g>
<g font-size="2.3" fill="#000080">
<text x="68.9" y="24.7">U1E</text>
<text x="177.8" y="24.7">U1D</text>
<text x="215.9" y="32.6">C42</text>
<text x="223.6" y="32.6">C43</text>
<text x="231.2" y="32.6">C44</text>
<text x="238.8" y="32.6">C45</text>
<text x="246.4" y="32.6">C46</text>
<text x="254" y="32.6">C47</text>
<text x="261.7" y="32.6">C48</text>
<text x="269.3" y="32.6">C49</text>
<text x="215.9" y="37.6">0.1uF</text>
<text x="223.6" y="37.6">0.1uF</text>
<text x="231.2" y="37.6">0.1uF</text>
<text x="238.8" y="37.6">0.1uF</text>
<text x="246.4" y="37.6">1uF</text>
<text x="254" y="37.6">1uF</text>
<text x="261.7" y="37.6">10uF</text>
<text x="269.3" y="37.6">22uF</text>
<text x="211.9" y="63">C50</text>
<text x="219.5" y="63">C51</text>
<text x="227.1" y="63">C52</text>
<text x="234.7" y="63">C53</text>
<text x="242.4" y="63">C54</text>
<text x="250" y="63">C55</text>
<text x="257.6" y="63">C56</text>
<text x="265.2" y="63">C57</text>
<text x="272.8" y="63">C58</text>
<text x="279.4" y="63">C59</text>
<text x="211.9" y="68.1">1uF</text>
<text x="219.5" y="68.1">1uF</text>
<text x="227.1" y="68.1">0.1uF</text>
<text x="234.7" y="68.1">0.1uF</text>
<text x="242.4" y="68.1">0.1uF</text>
<text x="250" y="68.1">0.1uF</text>
<text x="257.6" y="68.1">0.1uF</text>
<text x="265.2" y="68.1">10uF</text>
<text x="272.8" y="68.1">10uF</text>
<text x="279.4" y="68.1">22uF</text>
<text x="213.4" y="108.8">C60</text>
<text x="213.4" y="113.8">0.1uF</text>
<text x="40.7" y="121.5">R1</text>
<text x="50.8" y="121.5">240,1%</text>
<text x="40.7" y="126.5">R2</text>
<text x="50.8" y="126.5">10K</text>
<text x="177.8" y="126.5">JH7110_SOCKET</text>
<text x="213.4" y="126.5">C61</text>
<text x="213.4" y="131.6">0.1uF</text>
<text x="50.8" y="151.9">TP1</text>
<text x="50.8" y="162.1">TP2</text>
<text x="21.6" y="172.3">TP4</text>
<text x="21.6" y="169.7">TP3</text>
<text x="21.6" y="177.3">TP5</text>
<text x="21.6" y="179.9">TP6</text>
<text x="68.9" y="188.5">JH7110_SOCKET</text>
</g>
<g font-size="2.3" fill="#004080">
<text x="69.9" y="29">DDR_ADR[0]</text>
<text x="116.1" y="29">DDR_DQ[0]</text>
<text x="183.3" y="29">VDD_DDR00</text>
<text x="69.9" y="34.1">DDR_ADR[2]</text>
<text x="69.9" y="31.5">DDR_ADR[1]</text>
<text x="116.1" y="34.1">DDR_DQ[2]</text>
<text x="116.1" y="31.5">DDR_DQ[1]</text>
<text x="183.3" y="31.5">VDD_DDR01</text>
<text x="183.3" y="34.1">VDD_DDR02</text>
<text x="69.9" y="41.7">DDR_ADR[5]</text>
<text x="69.9" y="36.6">DDR_ADR[3]</text>
<text x="69.9" y="39.2">DDR_ADR[4]</text>
<text x="116.1" y="36.6">DDR_DQ[3]</text>
<text x="116.1" y="39.2">DDR_DQ[4]</text>
<text x="116.1" y="41.7">DDR_DQ[5]</text>
<text x="183.3" y="36.6">VDD_DDR03</text>
<text x="183.3" y="39.2">VDD_DDR04</text>
<text x="183.3" y="41.7">VDD_DDR05</text>
<text x="69.9" y="44.2">DDR_ADR[6]</text>
<text x="69.9" y="46.8">DDR_ADR[7]</text>
<text x="116.1" y="46.8">DDR_DQ[7]</text>
<text x="116.1" y="44.2">DDR_DQ[6]</text>
<text x="183.3" y="44.2">VDD_DDR06</text>
<text x="183.3" y="46.8">VDD_DDR07</text>
<text x="69.9" y="49.3">DDR_ADR[8]</text>
<text x="69.9" y="51.9">DDR_ADR[9]</text>
<text x="111.7" y="51.9">DDR_DQS_N[0]</text>
<text x="183.3" y="49.3">VDD_DDR08</text>
<text x="183.3" y="51.9">VDD_DDR09</text>
<text x="69.9" y="59.5">DDR_ADR[12]</text>
<text x="69.9" y="56.9">DDR_ADR[11]</text>
<text x="69.9" y="54.4">DDR_ADR[10]</text>
<text x="108" y="59.5">DDR_DM_DBI_N[0]</text>
<text x="111.8" y="54.4">DDR_DQS_P[0]</text>
<text x="181.5" y="59.5">VDDQ_DDR00</text>
<text x="183.3" y="54.4">VDD_DDR10</text>
<text x="69.9" y="62">DDR_ADR[13]</text>
<text x="181.5" y="62">VDDQ_DDR01</text>
<text x="181.5" y="64.6">VDDQ_DDR02</text>
<text x="69.9" y="69.6">DDR_CAS_N_ADR15</text>
<text x="69.9" y="67.1">DDR_WE_N_ADR14</text>
<text x="116.1" y="69.6">DDR_DQ[8]</text>
<text x="181.5" y="67.1">VDDQ_DDR03</text>
<text x="181.5" y="69.6">VDDQ_DDR04</text>
<text x="69.9" y="72.2">DDR_RAS_N_ADR16</text>
<text x="69.9" y="77.3">DDR_CK_N[0]</text>
<text x="114.8" y="77.3">DDR_DQ[11]</text>
<text x="114.8" y="74.7">DDR_DQ[10]</text>
<text x="116.1" y="72.2">DDR_DQ[9]</text>
<text x="181.5" y="72.2">VDDQ_DDR05</text>
<text x="181.5" y="74.7">VDDQ_DDR06</text>
<text x="181.5" y="77.3">VDDQ_DDR07</text>
<text x="69.9" y="79.8">DDR_CK_P[0]</text>
<text x="114.8" y="82.3">DDR_DQ[13]</text>
<text x="114.8" y="79.8">DDR_DQ[12]</text>
<text x="181.5" y="79.8">VDDQ_DDR08</text>
<text x="181.5" y="82.3">VDDQ_DDR09</text>
<text x="69.9" y="87.4">DDR_CK_P[1]</text>
<text x="69.9" y="84.9">DDR_CK_N[1]</text>
<text x="114.8" y="87.4">DDR_DQ[15]</text>
<text x="114.8" y="84.9">DDR_DQ[14]</text>
<text x="181.5" y="84.9">VDDQ_DDR10</text>
<text x="181.5" y="87.4">VDDQ_DDR11</text>
<text x="181.5" y="90">VDDQ_DDR12</text>
<text x="69.9" y="95">DDR_CKE[1]</text>
<text x="69.9" y="92.5">DDR_CKE[0]</text>
<text x="111.7" y="92.5">DDR_DQS_N[1]</text>
<text x="111.8" y="95">DDR_DQS_P[1]</text>
<text x="181.5" y="92.5">VDDQ_DDR13</text>
<text x="181.5" y="95">VDDQ_DDR14</text>
<text x="69.9" y="100.1">DDR_ATB0</text>
<text x="108" y="100.1">DDR_DM_DBI_N[1]</text>
<text x="181.5" y="97.6">VDDQ_DDR15</text>
<text x="69.9" y="107.7">DDR_BA[0]</text>
<text x="69.9" y="102.7">DDR_ATB1</text>
<text x="181.8" y="105.2">VDDPLL_DDR</text>
<text x="69.9" y="110.3">DDR_BA[1]</text>
<text x="114.8" y="112.8">DDR_DQ[17]</text>
<text x="114.8" y="110.3">DDR_DQ[16]</text>
<text x="69.9" y="117.9">DDR_BG[1]</text>
<text x="69.9" y="115.4">DDR_BG[0]</text>
<text x="114.8" y="115.4">DDR_DQ[18]</text>
<text x="114.8" y="117.9">DDR_DQ[19]</text>
<text x="69.9" y="123">DDR_CAL</text>
<text x="114.8" y="120.4">DDR_DQ[20]</text>
<text x="114.8" y="125.5">DDR_DQ[22]</text>
<text x="114.8" y="123">DDR_DQ[21]</text>
<text x="180.9" y="123">VDDQCK_DDR</text>
<text x="69.9" y="128.1">DDR_ERR_N</text>
<text x="114.8" y="128.1">DDR_DQ[23]</text>
<text x="69.9" y="133.1">DDR_PAR</text>
<text x="111.7" y="133.1">DDR_DQS_N[2]</text>
<text x="111.8" y="135.7">DDR_DQS_P[2]</text>
<text x="69.9" y="138.2">DDR_ACT_N</text>
<text x="69.9" y="143.3">DDR_CS_N[0]</text>
<text x="108" y="140.8">DDR_DM_DBI_N[2]</text>
<text x="69.9" y="145.8">DDR_CS_N[1]</text>
<text x="69.9" y="148.4">DDR_CS_N[2]</text>
<text x="69.9" y="150.9">DDR_CS_N[3]</text>
<text x="69.9" y="156">DDR_ODT[0]</text>
<text x="114.8" y="153.5">DDR_DQ[25]</text>
<text x="114.8" y="150.9">DDR_DQ[24]</text>
<text x="114.8" y="156">DDR_DQ[26]</text>
<text x="69.9" y="158.5">DDR_ODT[1]</text>
<text x="114.8" y="161.1">DDR_DQ[28]</text>
<text x="114.8" y="158.5">DDR_DQ[27]</text>
<text x="69.9" y="163.6">DDR_RESET_N</text>
<text x="114.8" y="163.6">DDR_DQ[29]</text>
<text x="114.8" y="166.2">DDR_DQ[30]</text>
<text x="69.9" y="171.2">DDR_PLL_REFOUT_N</text>
<text x="69.9" y="173.8">DDR_PLL_REFOUT_P</text>
<text x="111.7" y="173.8">DDR_DQS_N[3]</text>
<text x="114.8" y="168.7">DDR_DQ[31]</text>
<text x="69.9" y="178.9">DDR_PLL_TESTOUT_N</text>
<text x="111.8" y="176.3">DDR_DQS_P[3]</text>
<text x="69.9" y="181.4">DDR_PLL_TESTOUT_P</text>
<text x="108" y="181.4">DDR_DM_DBI_N[3]</text>
</g>
<g font-size="1.8">
<text x="31.7" y="1.9">5</text>
<text x="90.1" y="1.9">4</text>
<text x="148.5" y="1.9">3</text>
<text x="206.8" y="1.9">2</text>
<text x="265.2" y="1.9">1</text>
<text x=".7" y="29.8">D</text>
<text x="295.1" y="29.8">D</text>
<text x=".7" y="81">C</text>
<text x="295.1" y="81">C</text>
<text x=".7" y="132.1">B</text>
<text x="295.1" y="132.1">B</text>
<text x=".7" y="183.3">A</text>
<text x="295.1" y="183.3">A</text>
<text x="221.7" y="201.3">Date:</text>
<text x="235.5" y="201.3">Friday, May 10, 2024</text>
<text x="272.5" y="201.3">Rev:</text>
<text x="281.2" y="201.3">1.2</text>
<text x="31.7" y="209.2">5</text>
<text x="90.1" y="209.2">4</text>
<text x="148.5" y="209.2">3</text>
<text x="206.8" y="209.2">2</text>
<text x="221.8" y="204.8">Designed by:</text>
<text x="235.7" y="204.8">&lt;designer&gt;</text>
<text x="265.2" y="209.2">1</text>
<text x="272.3" y="204.8">Sheet:</text>
<text x="285.2" y="204.8">of</text>
</g>
</svg>
